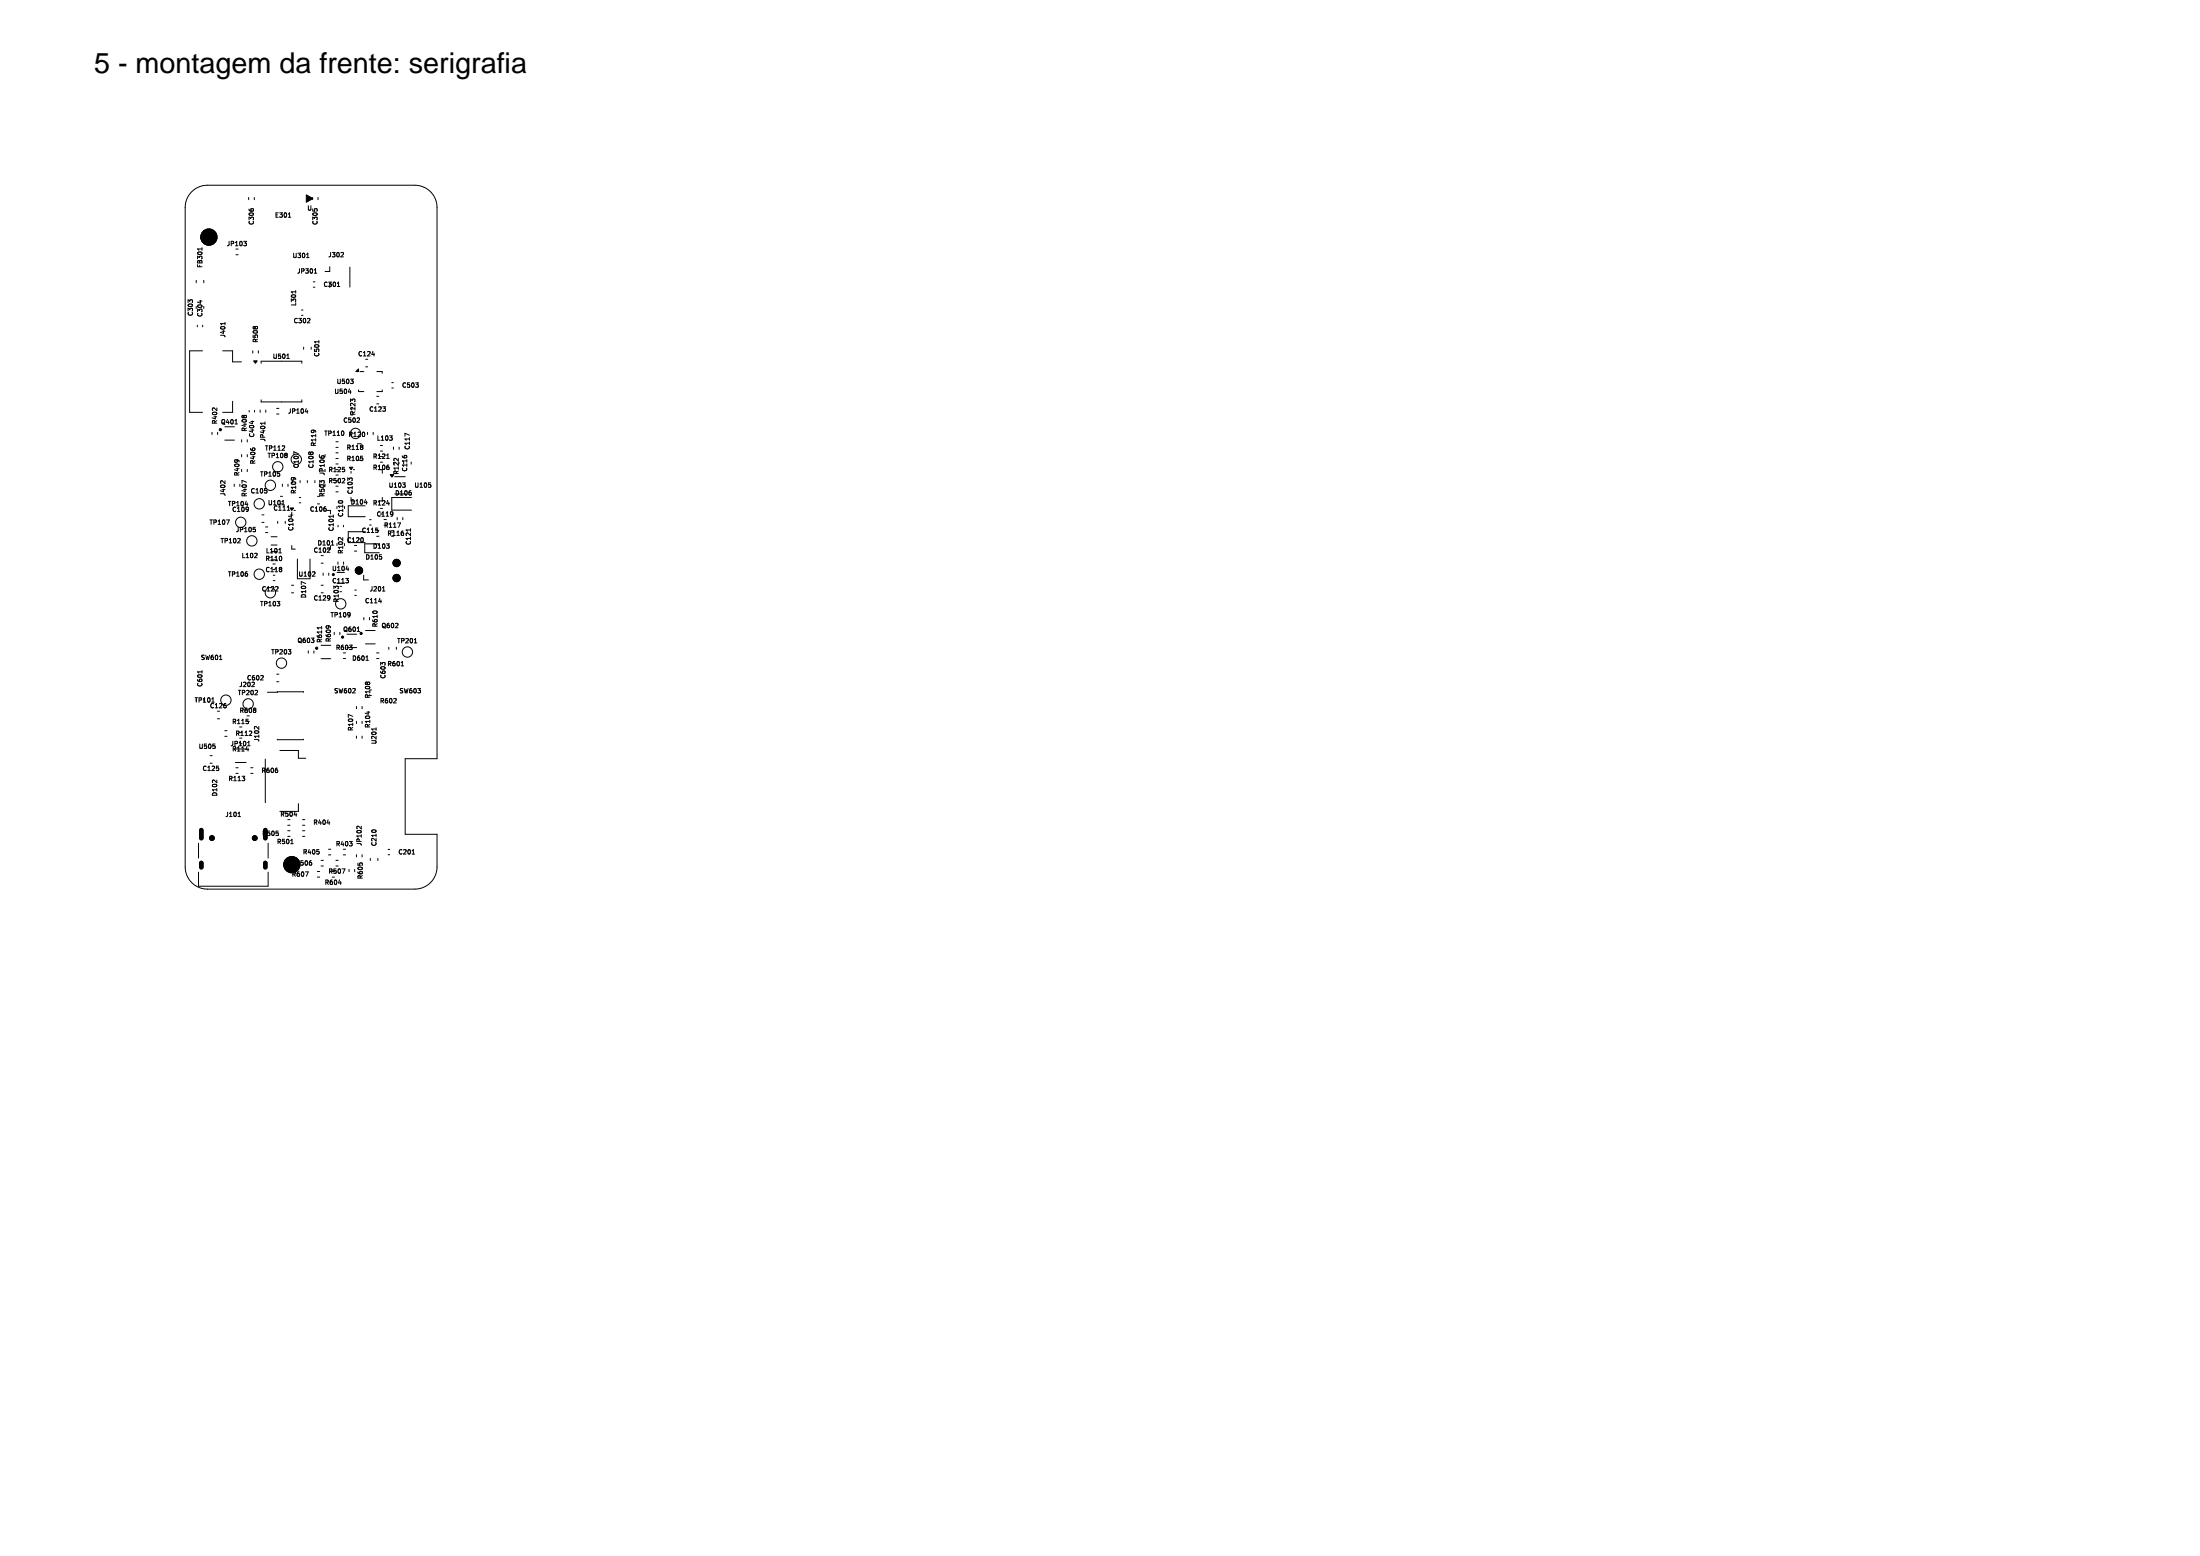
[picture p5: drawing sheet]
<svg xmlns="http://www.w3.org/2000/svg" width="297mm" height="210mm" viewBox="0 0 297 210" stroke-linecap="round" stroke-linejoin="round" font-family="sans-serif">
<g fill="none" stroke="#000" stroke-width=".14">
<path d="M25.9 25.9a3 3 0 0 1 2.1-.9h28a3 3 0 0 1 3 3v74.4h-4.3v10.2h4.3v4.4a3 3 0 0 1-3 3h-28a3 3 0 0 1-3-3v-89a3 3 0 0 1 .9-2.1zM26.5 37.8v.4M27.3 33.4v.4M27.3 33.6h-.6l.1 .1M27.5 37.8v.4M31.8 34.4h.4M32.9 32.6h.4l-.2 .2 .1 .1 .1 .2-.3 .1M33.6 26.6v.4M33.6 28.2v.1M33.8 28.3l.2-.1 .2 .1M34.3 26.6v.4M38.9 29.3h.4"/>
<path d="M39 28.8l.1-.1v.6M39.9 39.2v.4M39.9 39.4h-.6h.1M41.4 34.8h.3M41.5 34.3l.1-.1v.6M42.2 26.6v.4M42.2 28.2v.3M42.3 38h.2M42.3 38.8h.2M42.4 36.9h.4M42.5 28.3l.1-.1 .2 .1M42.5 36.4l.1-.1v.6"/>
<path d="M42.9 26.6v.4M44.5 36v.6h-.6M45.5 38.7h.4M45.6 38.2l.1-.1v.6M46.3 34.1l.1 .1-.1 .1-.3 .4h.4M47.2 36v2.7M25.6 40.7l-.2-.2v.3M25.6 40.6l.1-.1 .3 .1M26.6 43.9v.2M26.9 40.6h.4M27.1 40.5v.4M27.3 47.3h-1.7v8.3h1.7"/>
<path d="M27.4 43.9v.2M28.6 58.3v.4M29.3 55.1v.3l-.4-.3h-.1l-.1 .1M29.4 58.3v.4M30.1 47.3h1.3v1.5h1.2M30.3 59.4h1.3M30.4 43.5v.3M30.4 43.7h-.6l.1 .1M31.4 54.2v1.4h-1.3M31.7 57.2h.4M31.8 56.7l.1-.1v.6M32.6 59.3v.4"/>
<path d="M32.7 56.2l.1-.1 .1 .1 .3-.1 .1 .1M33.4 59.3v.4M33.6 55.4v.2M33.9 56.9h.4M34.1 56.8v.4M34.1 47.3v.4M34.2 44.2l.1-.1 .1 .1 .3-.1 .1 .1M34.4 55.4v.2M34.9 47.3v.4M35.1 55.3v.4M35.3 49v-.2h5.4v.2M35.3 54v.2h5.4v-.2"/>
<path d="M35.8 56.9v.4M35.8 57.1h-.6l.1 .1M35.9 55.3v.4M37.3 55.1h.4M37.3 55.9h.4M38.7 48.4h.4M38.8 47.9l.1-.1v.6M40.7 41.8h.2M40.7 42.6h.2M41 46.9v.2M41.2 55.6h.4M41.5 55.4v.4"/>
<path d="M41.7 43l.1 .1v.1l-.3 .4h.3M42 46.9v.2M42.3 58.1l.1 .1M42.6 58.1h-.5l-.1 .1M43.1 46v.3M43.1 46.1h-.6v.1M45.3 59.6h.4M46.4 58.2v.5M47 52.9h.4M47.3 51.2h.4l-.2 .2M47.3 52.7v.4M47.5 54.1l-.2-.2v.3"/>
<path d="M47.5 54l.2-.1 .2 .1M47.6 51.4l.1 .1-.1 .3M48.2 59.9h.6M48.4 52.6v.3h.7M48.4 56.4l.1 .1v.2l-.3 .3h.3M48.6 50.2h.5M49.2 58.3v.2v.4M49.4 49.5h.2M49.6 58.3v.4M50.2 47.8h.4M50.4 58.3v.4M50.5 47.6v.4"/>
<path d="M50.9 53.5h.2M50.9 54.5h.2M50.9 50.2h.7v.2M51.6 52.6v.3h-.7M51.7 54.9h.3l-.2 .2M51.9 55.1l.1 .1-.1 .3M52.6 58.8h.4l-.2 .2M52.8 59l.2 .2-.2 .2M52.9 51.6h.2M52.9 52.4h.2M55.3 58.7l-.6-.2v.4M56.1 51.7h.4l-.2 .2"/>
<path d="M56.4 51.9h.1M56.4 51.9v.1M56.4 52l.1 .2-.1 .1M30.4 64.9v.4l-.4-.4h-.1l-.1 .1M30.6 70.2h.4l-.3 .6M31.6 65.3v.4M31.9 62.1l.1 .1M32.2 62.1h-.4l-.1 .1M32.3 72.7l.1 .1v.1l-.3 .4h.3M32.4 65.3v.4M32.6 61.3v.4M33.1 68.1h.4"/>
<path d="M33.3 65.1l-.6-.3v.4M33.4 77.4v.3M33.4 61.3v.4M33.4 63.3v.4M33.4 68.4l.1 .2v.4M33.5 68.7l-.1 .1M33.8 60.5v.1M34 60.6l.2-.1 .2 .1M34.2 71.2h.3M34.2 71.4l.3 .1-.1 .2-.2 .1M34.6 74.7l.1 .1v.1l-.4 .4h.4M35.4 69.5h.2"/>
<path d="M35.4 70.5h.2M35.7 65.9h.3M35.8 71.1h.4M35.8 71.9h.4M35.9 66.2l.1 .1-.1 .2M36.6 73.6h.8M36.6 72.4h.8M36.9 78.4h.2M37.4 79.2h.1M37.5 63.7h.2M37.5 79.2h.1M37.5 70.4v.2"/>
<path d="M37.5 79.2v.2l-.3 .4h.3M37.6 74.6h.4M37.7 63.9l.1 .1-.1 .3M37.8 74.1v-.1v.6M37.9 67h.2M37.9 76.6l.1 .1-.1 .1 .1 .3-.1 .1M38 75.1v.2v.3M38.1 68.1h.3M38.1 65.3v.4M38.2 67.6v-.1v.6M38.3 60.2l.1 .1v.1l-.3 .4h.3M38.5 70.4v.2"/>
<path d="M38.7 61.2v.2M38.7 61.5v.2M38.8 68.9h.3M38.9 65.3v.4M38.9 68.4v-.1v.6M39.2 69.5h.4M39.4 69.4v.4M39.4 79h.2M39.4 69.1v.3M39.4 73.6v.5h.5M39.6 64.5l.1 .1M39.7 68.9h.2"/>
<path d="M39.9 64.5h-.5l-.1 .1M40.2 75.4v2.7h1.7v-2.7M40.3 61.2l-.6-.2v.4M40.4 67.1h.2M40.4 67.9h.2M40.5 64.9v.2M41.3 78.8l-.6-.3v.4M41.5 64.9v.2M41.7 61.1l.1-.1 .1 .1 .3-.1 .1 .1M42.4 77.2l.1 .1v.1l-.3 .4h.3M42.5 64.9v.2M42.9 67h.2"/>
<path d="M42.9 68h.2M43.1 61.3v.4M43.2 61.6v.1M43.4 76h.2M43.4 79h.2M43.4 65l.1-.1 .3 .1M43.4 65.1l-.2-.2v.3M43.4 61.7l.1-.2h.2l.1 .2M43.6 77.3v.4M43.9 68.4h.1M43.9 61.3v.4M43.9 68.6l.1 .1-.1 .3"/>
<path d="M44.1 68.9h.5v.5M44.4 77.3v.4M44.5 74.1l-.3 .4h.3M44.6 73.6v.5h-.5M44.7 73.6h.4M44.8 73.1l.1-.1v.6M45 69.5v.3M45 69.7h-.6h.1M45.3 79.3l-.2-.2v.4M45.3 79.2h.1M45.3 61.9h.4M45.3 62.6h.4"/>
<path d="M45.3 61.1h.4M45.3 66.4h.4M45.3 60.4h.4M45.5 68.4v.2M45.5 73.4v.2M45.6 75.8v.4M45.6 70.9v.2M45.6 79.2h.1M45.7 67.7l.2-.1 .3 .1M46.2 63.1h.3M46.3 72.6v.3l-.4-.3h-.1l-.1 .1M46.4 70.9v.2"/>
<path d="M46.4 75.8v.4M46.4 64.6l.1 .1v.1l-.3 .4h.3M46.4 63.3l.1 .1-.1 .3M46.7 78.1h.3l-.2 .2M46.7 76.8h.4M46.9 78.3l.1 .1-.1 .3M47 76.6v.4M47.2 64.7l-.2-.2v.4M47.2 64.6l.1-.1 .3 .1M47.4 63.6v.3M47.4 67.1v.5M47.7 63.4h.2"/>
<path d="M47.8 74.4h.4M47.9 79.6h.2M48.7 61.6h.3M48.9 61.8l.1 .1-.1 .3M48.9 60.1l.1 .1-.1 .1 .1 .3-.1 .1M49 72.6v.2v.3M49.1 77.6v.7h.6M49.2 67.8h.4M49.3 68.3h-2.3v1.4h2.3M49.3 71.8h-2.3v1.4h2.3M49.5 67.6v.4M49.9 70.1h.2"/>
<path d="M49.9 70.9h.2M50.7 71.3h.3M50.8 71.6h.4M50.8 72.4h.4M50.9 71.5l.1 .1-.1 .3M51.2 73.4h-2v1.2h2M51.2 74.9h.3M51.3 62.4h.4M51.3 60.1h.4M51.3 60.9h.4M51.4 75.1l.1 .1-.1 .3M51.6 67.1v.5"/>
<path d="M51.6 79.8h.4M51.7 79.3l.1-.1v.6M52.2 73.4h.3l-.2 .2M52.2 68h.4M52.2 61.9h.3M52.3 61.4l.1-.1v.6M52.4 62.8h.1M52.4 63l.1 .1-.1 .3M52.4 73.6l.1 .1-.1 .3M52.5 67.8v.4M52.9 69.1l.1 .1v.4M53 69.3l-.1 .1"/>
<path d="M53.1 60.3v.4M53.3 64.3h1.4M53.3 66.7h1.4M53.6 69.8v.4M53.7 70.6h.4l-.3 .6M53.8 61.9v.3l-.4-.3h-.1l-.1 .1M53.9 60.3v.4M54.3 61.5v.1M54.3 71.7h.1M54.3 65.2h.4l-.2 .2M54.4 69.8v.4M54.4 71.9l.1 .1-.1 .3"/>
<path d="M54.5 61.6l.2-.1 .2 .1M54.6 65.4l.1 .1-.1 .3M55.4 66.2h.1M55.4 71.4v.3M55.4 71.5h-.6l.1 .1M55.4 66.4l.1 .2-.1 .2M55.5 62.4v.2M55.6 67.1h-2.7v1.8h2.7M57.9 65.2h.3M58.1 65.4l.1 .1-.1 .3M27.3 90.5v.3M27.3 90.7h-.6h.1"/>
<path d="M28.6 94.8h.3M28.7 94.3l.1-.1v.6M29.4 97h.2M29.6 89h.4M30.3 98.6h.4M30.3 99.4h.4M30.4 94.9h.1M30.4 95.2l.1 .1-.1 .2M33.2 97.1h.3M33.3 97.4h.4M33.4 97.3l.1 .1-.1 .3M33.9 98.7l.1 .1v.1l-.4 .4h.4"/>
<path d="M34.3 92.2l-.3 .5h.3M34.4 95.6l.1 .1-.1 .1 .1 .3-.1 .1M34.7 93.2l.1 .1-.1 .1-.3 .4h.4M34.9 98.1v.3l-.3-.3h-.1l-.2 .1M35.4 91.2l.1 .1v.1l-.3 .4h.3M36.1 93.4h4.9M37.4 91h.2M37.4 92h.2M37.4 81.2h.4l-.2 .2M37.4 99.8h3.6M37.7 81.4v.3M38.9 87.7h.4l-.2 .2"/>
<path d="M39.2 87.9v.3M39.4 80h.2M41.6 87.8v.4M42 86.1h.4l-.2 .2M42.3 86.4v.3M42.4 87.8v.4M43.3 87.1h1.3M43.3 88.9h1.3M43.4 80h.2M43.4 84.7h-.6l.1 .1M43.4 84.6v.3M44.3 84.5l.1 .1"/>
<path d="M44.4 80.4l.1 .1v.4M44.5 80.7l-.1 .1M44.6 84.5h-.5l-.1 .1M45.9 85.3v.4M46.3 88.9h.4M46.9 87.4h1.3M47.2 82.7l.1 .1-.1 .4M47.2 87.1h.3l-.2 .2M47.3 82.9l-.1 .1M47.4 87.3l.1 .1-.1 .3M47.6 96.7l-.6-.3v.4M47.9 80.4h.2"/>
<path d="M48.1 95.3v.4M48.1 99.3v.4M48.2 85.2h.4M48.3 84.7l.1-.1v.6M48.9 95.3v.4M48.9 97.3v.4M48.9 99.3v.4M49.1 83.3v.4M49.3 92.2l.1-.1 .2 .1 .2-.1 .1 .1M49.3 85.1h1.3M49.3 86.9h1.3M49.4 89.1h.3"/>
<path d="M49.5 88.6l.1-.1v.6M49.5 96.1h.4M49.7 96v.4M49.9 83.3v.4M50.2 98.4h.6M50.3 82.5h.2h.4M50.8 98.2v.4M50.8 88.9h.4M50.8 88.1h.4M51.1 81.2h.4M51.4 81v.4M51.6 89.6l-.2-.2v.4"/>
<path d="M52 89.5l-.3-.1-.1 .1M52.5 87.4v.2M53.4 94.3l.1 .1v.1l-.4 .4h.4M53.5 87.4v.2M53.7 84.1v.3l-.3 .3h.3M54.2 89.9h.3M54.3 89.4v-.1v.6M55.9 86.8h.4M56 86.3l.1-.1v.6M26.8 113.8v2M26.8 117.7v1.9h9.4v-1.9M28.4 102h.2"/>
<path d="M28.4 103h.2M28.7 100.4h.3M28.9 100.6l.2 .2-.2 .2M29.2 103.4h.3M29.3 105.3v.4l-.4-.4h-.1l-.1 .1M29.4 103.6l.1 .1-.1 .3M31.8 101.1h1.4M31.8 102.9h1.4M31.8 103.6h.4M31.8 104.4h.4M32.1 110.2h.4M32.2 109.8l.1-.2v.6"/>
<path d="M32.7 104.8h.3l-.2 .2M32.9 105l.1 .1-.1 .3M33.2 101.2h.4M33.4 100.7h.4M33.5 100.2l.1-.1v.6M33.5 101v.4M33.8 103.6h.4M33.8 104.4h.4M35.8 102.5v5.8M36.2 113.8v2M37.3 112.2h.3M37.3 103.7h.1"/>
<path d="M37.4 103.9l.1 .1-.1 .3M37.5 112.4l.1 .1-.1 .3M37.8 101.3h2.5v1h1M38.8 111.4h.4M38.8 112.1h.4M38.8 112.9h.4M39.2 113.9h.4M39.4 113.4v-.1v.6M39.7 110h.4M40 109.8v.4M40.3 108.5v1h-2.5M40.8 111.4h.4"/>
<path d="M40.8 110.6h.4M40.8 112.1h.4M40.8 112.9h.4M41.2 117.7h.4l-.2 .6M41.9 116.2h.1M42 116.4l.1 .1-.1 .3M42.8 114.7h.3M42.8 117.6h.4M42.8 118.4h.4M43 114.9l.1 .1-.1 .3M43.3 116.1h.4M43.3 116.9h.4"/>
<path d="M44.2 111.1h.3M44.3 114.6h.4M44.3 115.4h.4M44.4 110.9v.4M45.3 116.1h.4M45.3 116.9h.4M45.7 119.2h.4M46 119v.4M46.2 117.3h.4l-.3 .6M46.3 115.4h.4M47.1 117.3v.4M47.2 113.6h.3l-.2 .2"/>
<path d="M47.4 113.8l.1 .1-.1 .3M47.9 117.3v.4M48.1 115.3v.4M48.3 116.5v.3M48.5 116.6l.2-.1 .2 .1M48.8 111.5v.4l-.5-.4-.1 .1v.2M48.9 115.3v.4M50 115.9v.2M50.2 112.1l.2-.1 .3 .1M51 115.9v.2M52.4 114.6h.2M52.4 115.4h.2"/>
<path d="M55.6 115.3h.4M55.7 114.8l.1-.1v.6"/>
<circle cx="48" cy="58.5" r=".7"/>
<circle cx="32.5" cy="70.5" r=".7"/>
<circle cx="34" cy="73" r=".7"/>
<circle cx="35" cy="68" r=".7"/>
<circle cx="35" cy="77.5" r=".7"/>
<circle cx="36.5" cy="80" r=".7"/>
<circle cx="36.5" cy="65.5" r=".7"/>
<circle cx="37.5" cy="63" r=".7"/>
<circle cx="40" cy="62" r=".7"/>
<circle cx="30.5" cy="94.5" r=".7"/>
<circle cx="33.5" cy="95" r=".7"/>
<circle cx="38" cy="89.5" r=".7"/>
<circle cx="46" cy="81.5" r=".7"/>
<circle cx="55" cy="88" r=".7"/>
</g>
<g fill="#000" stroke="#000" stroke-width=".14">
<path d="M41.3 26.3l1 .5-1 .5zM34.2 48.7h.5l-.2 .3zM48.4 49.8v.4h-.4zM39.2 68.6h.4l-.2 .3zM47.2 63.1h.4l-.2 .3zM52.7 64.1h.5l-.3 .3z"/>
<circle cx="28.2" cy="32" r="1.1"/>
<circle cx="29.7" cy="58" r=".15"/>
<circle cx="45" cy="77.5" r=".14"/>
<circle cx="48.5" cy="77" r=".5"/>
<circle cx="53.5" cy="76" r=".5"/>
<circle cx="53.5" cy="78" r=".5"/>
<circle cx="42.8" cy="87.5" r=".15"/>
<circle cx="46.2" cy="86" r=".15"/>
<circle cx="48.8" cy="85.5" r=".15"/>
<circle cx="28.6" cy="113.1" r=".33"/>
<circle cx="34.4" cy="113.1" r=".33"/>
<circle cx="39.4" cy="116.7" r="1.1"/>
</g>
<path d="M27.2 112v1.1M27.2 116.5v.6M35.8 112v1.1M35.8 116.5v.6" fill="none" stroke="#000" stroke-width=".6"/>
<text font-size="3.9" x="12.7" y="9.9">5 - montagem da frente: serigrafia</text>
<g font-size=".8">
<text x="37" y="29.5">E301</text>
<text x="41.4" y="28.6">U</text>
<text x="30.5" y="33.4">JP103</text>
<text x="34.4" y="30.5" transform="rotate(-90 34.4 30.5)">C306</text>
<text x="39.4" y="35">U301</text>
<text x="43" y="30.5" transform="rotate(-90 43 30.5)">C305</text>
<text x="44.2" y="34.9">J302</text>
<text x="27.5" y="36.3" transform="rotate(-90 27.5 36.3)">FB301</text>
<text x="40" y="37.1">JP301</text>
<text x="40.1" y="41.4" transform="rotate(-90 40.1 41.4)">L301</text>
<text x="43.6" y="38.9">C301</text>
<text x="26.2" y="42.8" transform="rotate(-90 26.2 42.8)">C303</text>
<text x="27.5" y="42.9" transform="rotate(-90 27.5 42.9)">C304</text>
<text x="30.6" y="45.7" transform="rotate(-90 30.6 45.7)">J401</text>
<text x="35" y="46.4" transform="rotate(-90 35 46.4)">R508</text>
<text x="39.5" y="43.8">C302</text>
<text x="36.7" y="48.6">U501</text>
<text x="43.3" y="48.3" transform="rotate(-90 43.3 48.3)">C501</text>
<text x="45" y="53.3">U504</text>
<text x="45.3" y="52">U503</text>
<text x="48.2" y="48.3">C124</text>
<text x="54.2" y="52.5">C503</text>
<text x="29.5" y="57.4" transform="rotate(-90 29.5 57.4)">R402</text>
<text x="29.7" y="57.4">Q401</text>
<text x="33.5" y="58.4" transform="rotate(-90 33.5 58.4)">R408</text>
<text x="34.5" y="59.2" transform="rotate(-90 34.5 59.2)">C404</text>
<text x="36" y="59.7" transform="rotate(-90 36 59.7)">JP401</text>
<text x="38.8" y="56">JP104</text>
<text x="43.7" y="59">TP110</text>
<text x="46.2" y="57.2">C502</text>
<text x="46.9" y="59.1">R120</text>
<text x="48.1" y="56.2" transform="rotate(-90 48.1 56.2)">R123</text>
<text x="49.7" y="55.7">C123</text>
<text x="50.8" y="59.6">L103</text>
<text x="32.5" y="64.4" transform="rotate(-90 32.5 64.4)">R409</text>
<text x="34.6" y="62.8" transform="rotate(-90 34.6 62.8)">R406</text>
<text x="35" y="64.5">TP105</text>
<text x="35.7" y="61">TP112</text>
<text x="36" y="62">TP108</text>
<text x="40.5" y="63.3" transform="rotate(-90 40.5 63.3)">C107</text>
<text x="42.5" y="63.3" transform="rotate(-90 42.5 63.3)">C108</text>
<text x="42.8" y="60.4" transform="rotate(-90 42.8 60.4)">R119</text>
<text x="44" y="64.3" transform="rotate(-90 44 64.3)">JP106</text>
<text x="44.2" y="65.4">R502</text>
<text x="44.2" y="63.9">R125</text>
<text x="46.7" y="62.4">R105</text>
<text x="46.7" y="60.9">R118</text>
<text x="50.2" y="63.6">R106</text>
<text x="50.2" y="62.1">R121</text>
<text x="52.4" y="66">U103</text>
<text x="54" y="64.2" transform="rotate(-90 54 64.2)">R122</text>
<text x="55.1" y="63.8" transform="rotate(-90 55.1 63.8)">C116</text>
<text x="55.5" y="60.8" transform="rotate(-90 55.5 60.8)">C117</text>
<text x="55.8" y="66">U105</text>
<text x="28.2" y="71">TP107</text>
<text x="30.6" y="67.1" transform="rotate(-90 30.6 67.1)">J402</text>
<text x="30.7" y="68.5">TP104</text>
<text x="31.2" y="69.3">C109</text>
<text x="31.7" y="72">JP105</text>
<text x="33.5" y="67.2" transform="rotate(-90 33.5 67.2)">R407</text>
<text x="33.7" y="66.7">C105</text>
<text x="36.1" y="68.3">U101</text>
<text x="36.8" y="69.1">C111</text>
<text x="39.8" y="71.8" transform="rotate(-90 39.8 71.8)">C104</text>
<text x="40.1" y="66.8" transform="rotate(-90 40.1 66.8)">R109</text>
<text x="41.7" y="69.2">C106</text>
<text x="44" y="67.2" transform="rotate(-90 44 67.2)">R503</text>
<text x="45.2" y="71.8" transform="rotate(-90 45.2 71.8)">C101</text>
<text x="46.5" y="69.9" transform="rotate(-90 46.5 69.9)">C110</text>
<text x="47.2" y="68.3">D104</text>
<text x="47.8" y="66.8" transform="rotate(-90 47.8 66.8)">C103</text>
<text x="50.2" y="68.4">R124</text>
<text x="50.7" y="69.9">C119</text>
<text x="51.7" y="71.4">R117</text>
<text x="53.2" y="67">D106</text>
<text x="29.7" y="73.5">TP102</text>
<text x="30.7" y="78">TP106</text>
<text x="32.5" y="75.5">L102</text>
<text x="35.7" y="75.9">R110</text>
<text x="35.7" y="77.4">C118</text>
<text x="35.8" y="74.8">L101</text>
<text x="40.2" y="78">U102</text>
<text x="42.2" y="74.7">C102</text>
<text x="42.8" y="73.8">D101</text>
<text x="44.7" y="77.2">U104</text>
<text x="46.5" y="74.9" transform="rotate(-90 46.5 74.9)">R102</text>
<text x="46.7" y="73.4">C120</text>
<text x="48.7" y="72.1">C115</text>
<text x="49.2" y="75.7">D105</text>
<text x="50.2" y="74.2">D103</text>
<text x="52.2" y="72.5">R116</text>
<text x="55.6" y="73.7" transform="rotate(-90 55.6 73.7)">C121</text>
<text x="35" y="82">TP103</text>
<text x="35.2" y="80">C122</text>
<text x="41.5" y="80.8" transform="rotate(-90 41.5 80.8)">D107</text>
<text x="42.2" y="81.2">C129</text>
<text x="44.5" y="83.5">TP109</text>
<text x="44.7" y="78.9">C113</text>
<text x="45.9" y="81.4" transform="rotate(-90 45.9 81.4)">R103</text>
<text x="49.2" y="81.6">C114</text>
<text x="49.8" y="80">J201</text>
<text x="27" y="89.2">SW601</text>
<text x="36.5" y="88.5">TP203</text>
<text x="40" y="86.9">Q603</text>
<text x="43.6" y="86.9" transform="rotate(-90 43.6 86.9)">R611</text>
<text x="44.8" y="86.8" transform="rotate(-90 44.8 86.8)">R609</text>
<text x="45.2" y="87.9">R603</text>
<text x="46.2" y="85.4">Q601</text>
<text x="47.4" y="89.3">D601</text>
<text x="51.1" y="84.8" transform="rotate(-90 51.1 84.8)">R610</text>
<text x="51.4" y="84.9">Q602</text>
<text x="53.5" y="87">TP201</text>
<text x="26.2" y="95">TP101</text>
<text x="27.5" y="92.8" transform="rotate(-90 27.5 92.8)">C601</text>
<text x="28.2" y="95.8">C126</text>
<text x="32" y="94">TP202</text>
<text x="32.2" y="92.9">J202</text>
<text x="33.2" y="92">C602</text>
<text x="45" y="93.7">SW602</text>
<text x="50.1" y="94.4" transform="rotate(-90 50.1 94.4)">R108</text>
<text x="51.2" y="95.1">R602</text>
<text x="52.2" y="90.1">R601</text>
<text x="52.2" y="91.7" transform="rotate(-90 52.2 91.7)">C603</text>
<text x="53.8" y="93.7">SW603</text>
<text x="26.7" y="101.2">U505</text>
<text x="31" y="100.9">JP101</text>
<text x="31.2" y="101.6">R114</text>
<text x="31.2" y="97.9">R115</text>
<text x="31.7" y="99.5">R112</text>
<text x="32.2" y="96.4">R608</text>
<text x="35.2" y="100.2" transform="rotate(-90 35.2 100.2)">J102</text>
<text x="47.8" y="98.8" transform="rotate(-90 47.8 98.8)">R107</text>
<text x="50.1" y="98.4" transform="rotate(-90 50.1 98.4)">R104</text>
<text x="51" y="100.6" transform="rotate(-90 51 100.6)">U201</text>
<text x="27.2" y="104.2">C125</text>
<text x="29.5" y="107.6" transform="rotate(-90 29.5 107.6)">D102</text>
<text x="30.7" y="105.6">R113</text>
<text x="35.2" y="104.5">R606</text>
<text x="30.3" y="110.4">J101</text>
<text x="35.3" y="113">R505</text>
<text x="37.7" y="110.4">R504</text>
<text x="42.2" y="111.5">R404</text>
<text x="37.3" y="114.1">R501</text>
<text x="39.3" y="118.5">R607</text>
<text x="39.8" y="117">R506</text>
<text x="40.8" y="115.5">R405</text>
<text x="43.7" y="119.6">R604</text>
<text x="44.2" y="118.1">R507</text>
<text x="45.2" y="114.4">R403</text>
<text x="49" y="114.3" transform="rotate(-90 49 114.3)">JP102</text>
<text x="49.1" y="118.8" transform="rotate(-90 49.1 118.8)">R605</text>
<text x="51" y="114.3" transform="rotate(-90 51 114.3)">C210</text>
<text x="53.7" y="115.5">C201</text>
</g>
</svg>
